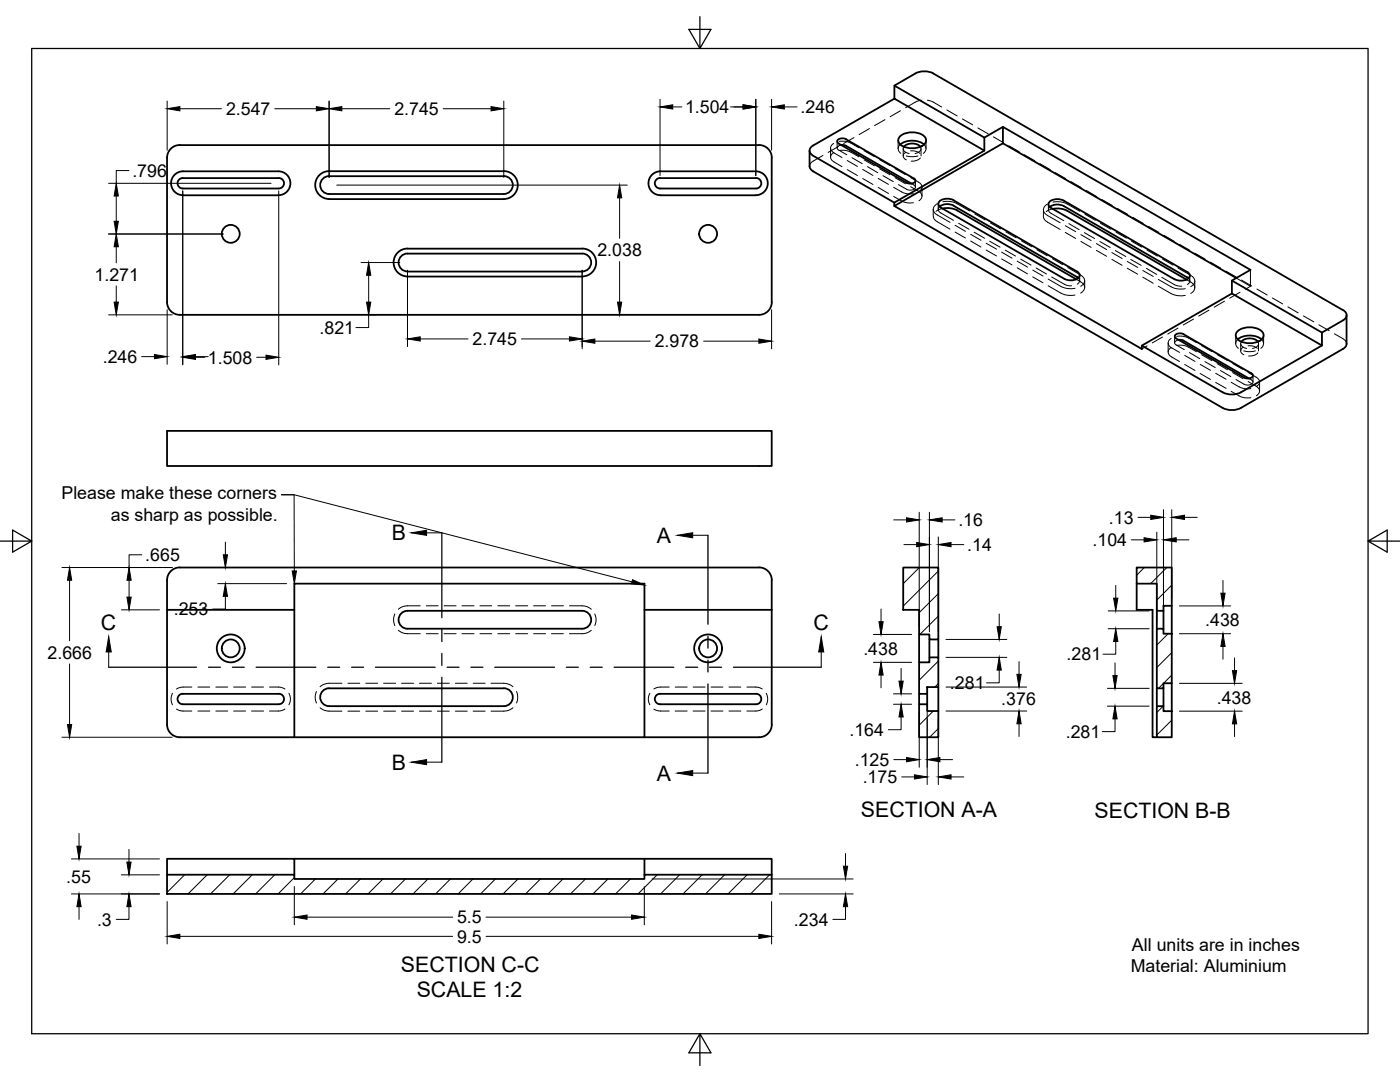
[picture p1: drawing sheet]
<svg xmlns="http://www.w3.org/2000/svg" width="279mm" height="216mm" viewBox="0 0 279 216" stroke-linecap="round" stroke-linejoin="round" font-family="sans-serif">
<!-- layer: Visible -->
<g fill="none" stroke="#000" stroke-width=".36">
<path d="M178.5 17.1l17.9 10.4v2.6l-17.9-10.4zM178.5 19.7l-16.2 9.3M186.3 14.7l81.7 47.2M186.3 14.7a4 4 0 0 0-3.6 0l-4.2 2.4M34.3 29.5l1-.5 .6-.1h115.6a2.52 2.52 0 0 1 2.5 2.6v28.8a2.55 2.55 0 0 1-2.5 2.5h-115.6a2.55 2.55 0 0 1-2.6-2.5v-28.8a2.55 2.55 0 0 1 1-2zM35 34.7l1-.5h.5h19.1a2.38 2.38 0 0 1 2.4 2.4 2.38 2.38 0 0 1-2.4 2.3h-19.1a2.38 2.38 0 0 1-2.2-1.5 2.38 2.38 0 0 1 .7-2.7zM35.9 35.7l.6-.2h19.1a1.05 1.05 0 0 1 1.1 1.1 1.05 1.05 0 0 1-1.1 1h-19.1a1.05 1.05 0 0 1-1-.7 1.05 1.05 0 0 1 .4-1.2zM65.7 34.2h34.8M65.7 35.2h34.8M65.7 35.1a1.79 1.79 0 0 0-1.8 1.8 1.79 1.79 0 0 0 1.8 1.8M65.7 34.1a2.78 2.78 0 0 0-2.8 2.8 2.78 2.78 0 0 0 2.8 2.8M100.6 35.1a1.79 1.79 0 0 1 1.7 1.8 1.79 1.79 0 0 1-1.7 1.8h-34.9"/>
<path d="M100.6 34.1a2.78 2.78 0 0 1 2.7 2.8 2.78 2.78 0 0 1-2.7 2.8h-34.9M130.9 35.9l.5-.3 .3-.1h19.2a1.05 1.05 0 0 1 1 1.1 1.05 1.05 0 0 1-1 1h-19.2a1.05 1.05 0 0 1-.9-.6 1.05 1.05 0 0 1 .1-1.1zM131.8 34.2h19a2.38 2.38 0 0 1 2.4 2.4 2.38 2.38 0 0 1-2.4 2.3l-19 .1M131.8 34.2a2.38 2.38 0 0 0-2.4 2.4 2.38 2.38 0 0 0 2.4 2.3M161.6 30.1v3.1a1.27 1.27 0 0 0 .7 1M162.3 34.2l81.7 47.2M162.3 29a1.1 1.1 0 0 0-.7 1 1.1 1.1 0 0 0 .7 1.1l16.2 9.3v.7M167.1 28a1.41 1.41 0 0 1 1.7-.2l13.6 7.8 .3 .4a1.25 1.25 0 0 1-1.8 .5l-13.5-7.9-.3-.2zM167.9 28.9l1 .2 13 7.5M179.6 27.2a4 4 0 0 1 4.9 0 1.13 1.13 0 0 1-.5 1.9 4.1 4.1 0 0 1-4.4-.3 1.04 1.04 0 0 1 0-1.6zM179.7 28.8a4.1 4.1 0 0 1 4.7 0M180.4 29.3a2.45 2.45 0 0 1 3.3 0"/>
<path d="M196.4 30.1l-17.9 10.3M200.2 28.6v-3.3l49.4 28.5-3.7 2.2v2.6l-18 10.4v.6l-49.4-28.5 21.7-12.5 46.5 26.9M200.2 25.3l-3.8 2.2M79.6 50.2l1.1-.5 .6-.1h34.9a2.78 2.78 0 0 1 2.8 2.8 2.78 2.78 0 0 1-2.8 2.8h-34.9a2.78 2.78 0 0 1-2.6-1.9 2.78 2.78 0 0 1 .9-3.1zM80.1 51.1l.8-.4 .4-.1h34.9a1.8 1.8 0 0 1 1.8 1.8 1.8 1.8 0 0 1-1.8 1.8h-34.9a1.79 1.79 0 0 1-1.6-1.1 1.79 1.79 0 0 1 .4-2zM187.8 41.4l-.5-.6a1.54 1.54 0 0 1 2-1.1l1 .2 24.6 14.3 .6 .6a1.54 1.54 0 0 1-2.1 1.1l-1-.3-24.6-14.2M188.1 41.6l1.6-.1 1.3 .5M190.3 41l24.9 14.5M190.3 41a2.68 2.68 0 0 0-2.8 .2M191 42l23.8 13.7M209.5 41.3a2.68 2.68 0 0 1 2.8-.2l24.9 14.4M209.8 41.5l-.5-.6a1.54 1.54 0 0 1 2-1.2l1 .3 24.6 14.3"/>
<path d="M209.8 41.5l24.6 14.2a2.38 2.38 0 0 0 3-.6l-.1-.6-.4-.2M210.1 41.7l1.5-.1 1.4 .5 23.8 13.7M245.9 58.6l17.9 10.3v-2.5M245.9 56l17.9 10.4M227.9 69l16.1 9.3a4 4 0 0 0 3.6 0M235.2 67.8l1 .2M236.2 68l13.1 7.5M236.2 66.7a1.25 1.25 0 0 0-1.8 .4l.3 .4 13.6 7.9a1.25 1.25 0 0 0 1.8-.5l-.3-.4-13.6-7.8M247 66.1a4 4 0 0 1 4.8 0 1.13 1.13 0 0 1-.4 1.9 4.1 4.1 0 0 1-4.4-.3 1.04 1.04 0 0 1 0-1.6zM247 67.7a4.1 4.1 0 0 1 4.8 0M247.7 68.2a2.45 2.45 0 0 1 3.4 0M263.8 68.9l-16.2 9.4"/>
<path d="M268 69.6l-20.4 11.8M268 63.9l-4.2 2.5M268 61.9a1.1 1.1 0 0 1 .8 1 1.1 1.1 0 0 1-.8 1M268.7 62.9v5.7M268.8 68.6a1.27 1.27 0 0 1-.8 1M33.3 86h120.7v7h-120.7zM244 81.4a4 4 0 0 0 3.6 0M33.3 115.8v28.8M35.9 113.2h115.6M35.9 113.2a2.55 2.55 0 0 0-2.6 2.6M151.5 113.2a2.55 2.55 0 0 1 2.5 2.6M154 115.8v28.8"/>
<path d="M180.3 113.2h7v14.4h-1.8v-1h-2.1v-4.9h-3.1zM226.8 113.2h7v7.7h-1.6v1h-1.3v-5.4h-4.1zM226.8 116.5v5.2h3.2v25.4h.9M33.3 121.7h25.4M35.9 138.6l.6-.1 19.1-.1a1.05 1.05 0 0 1 1.1 1.1 1.05 1.05 0 0 1-1.1 1h-19.1a1.05 1.05 0 0 1-1-.7 1.05 1.05 0 0 1 .4-1.2zM65.7 137.4h34.8M65.7 137.3a1.79 1.79 0 0 0-1.8 1.8 1.79 1.79 0 0 0 1.8 1.8M80.1 122.4l.8-.5h.4h34.9a1.79 1.79 0 0 1 1.8 1.8 1.79 1.79 0 0 1-1.8 1.8h-34.9a1.79 1.79 0 0 1-1.6-1.1 1.79 1.79 0 0 1 .4-2zM100.6 137.3a1.79 1.79 0 0 1 1.7 1.8 1.79 1.79 0 0 1-1.7 1.8h-34.9M128.6 121.7h25.4M130.9 138.9l.5-.4 .3-.1h19.2a1.05 1.05 0 0 1 1 1.1 1.05 1.05 0 0 1-1 1h-19.2a1.05 1.05 0 0 1-.9-.5 1.05 1.05 0 0 1 .1-1.1zM183.4 132.2h2.1v-1h1.8v5.9h-2.3v1.4h-1.6z"/>
<path d="M183.4 126.6v5.6M183.4 138.5v2M185 138.5v2M185.5 127.6v3.6M187.3 127.6v3.6M187.3 137.1v4.8M230.9 125.5h1.3v.9h1.6v9.9h-1.6v1.1h-1.3zM230.9 137.4v3.5M230.9 121.9v3.6M232.2 137.4v3.5M232.2 121.9v3.6M233.8 136.3v5.6"/>
<path d="M233.8 120.9v5.5M58.7 147.1v-30.6h69.9v30.6M154 144.6a2.55 2.55 0 0 1-2.5 2.5h-115.6a2.55 2.55 0 0 1-2.6-2.5M183.4 140.5h1.6v1.4h2.3v5.2h-3.9zM230.9 140.9h1.3v1h1.6v5.2h-2.9zM33.3 174.5h25.4v.9h69.9v-.9h25.4v3.9h-120.7zM33.3 174.5v-3.1h25.4v3.1M58.7 171.4h69.9M128.6 171.4h25.4v3.1M128.6 171.4v3.1"/>
<circle cx="46" cy="46.7" r="1.79"/>
<circle cx="141.3" cy="46.7" r="1.79"/>
<circle cx="46" cy="129.4" r="2.78"/>
<circle cx="46" cy="129.4" r="1.79"/>
<circle cx="141.3" cy="129.4" r="2.78"/>
<circle cx="141.3" cy="129.4" r="1.79"/>
</g>
<!-- layer: Hidden -->
<g fill="none" stroke="#000" stroke-width=".2">
<path d="M164.2 31l-2.1 1.3-.4 .4-.1 .5M165.8 29.5v1.8M166.4 30.4a1.01 1.01 0 0 0-.6 1 1.01 1.01 0 0 0 .7 .9l1.5 1M166.4 28.6a1.02 1.02 0 0 0-.6 1 1.02 1.02 0 0 0 .7 .9l1.5 .9M167.1 28.2v1.3M167.3 29.2l-2 1.2M167.5 30h1.2a6.1 6.1 0 0 1 2.7 1.3M167.5 28.2h1.2a5.9 5.9 0 0 1 2.7 1.3M167.9 28.9a.63 .63 0 0 0-.7 .9l1.8 1.1M169.1 33.8l2 1.2M169.1 32l2 1.2M170 31.5l2.1 1.2"/>
<path d="M170.4 27.5l-2 1.1M172.2 35.6l2 1.2M172.2 33.8l2 1.2M172.4 30.1l2.1 1.2M172.4 31.9l2.1 1.2M173.1 33.3l2.1 1.2M173.5 25.7l-2.1 1.2M175.3 35.6l2 1.2M175.3 37.4l2 1.2M175.5 31.9l2.1 1.1M175.5 33.7l2.1 1.2M176.2 35.1l2.1 1.1"/>
<path d="M176.6 23.9l-2.1 1.2M178.4 39.2a5.5 5.5 0 0 0 2.7 1.3l1.2-.1M178.4 37.4a6 6 0 0 0 2.7 1.3h1.2M178.6 33.7l2.1 1.1M178.6 35.5l2.1 1.2M179.2 28v1.7M179.6 28.8a1.09 1.09 0 0 0 .2 1.8M179.7 22.1l-2 1.2M180.3 29.7v1.4M180.4 29.3a.97 .97 0 0 0 1 1.3M180.8 30.4a.78 .78 0 0 0-.5 .8 .78 .78 0 0 0 .6 .7M180.8 31.1l1 .2 1.4-.2"/>
<path d="M181.7 30.1l1.3 .1 .6 .4M181.7 37.3l1.6 .9a1.01 1.01 0 0 1 .7 .9 1.01 1.01 0 0 1-.6 .9M181.7 35.4l1.6 .9a1.02 1.02 0 0 1 .7 1 1.02 1.02 0 0 1-.6 .9M181.9 36.6l.5 .3a.54 .54 0 0 1 .3 .7 .54 .54 0 0 1-.7 .3l-.9-.1-1.8-1M182.7 36v1.3M183.7 31.5a2.2 2.2 0 0 1-1.9 .7M183.7 29.3a.98 .98 0 0 1-1.1 1.3M183.8 29.7v1.4M183.9 20l-.9 .2-2.3 1.3M184 37.3v1.8M184.4 28.8l.2 .3a1.07 1.07 0 0 1-.3 1.5M184.8 28v1.7"/>
<path d="M185.1 20a6.1 6.1 0 0 1 2.8 1.4M189 21.9l2 1.2M192.1 23.7l2 1.2M195.2 25.5l2 1.2M198.2 27.3l2.1 1.2M201.3 29.1l2.1 1.2M204.4 30.9l2.1 1.2M207.5 32.7l2.1 1.1M210.6 34.5l2.1 1.1M213.7 36.2l2.1 1.2M216.8 38l2.1 1.2M219.9 39.8l2.1 1.2"/>
<path d="M186.2 41.8v1.3M186.3 43.2l.1 .4 .4 .4 2.8 1.7M187 40.6a1.19 1.19 0 0 0-.8 1.2 1.19 1.19 0 0 0 .9 1.1l2.5 1.5M187.2 40.7v1.1M187.5 41.2l-.3 .6 .4 .6 2.7 1.6M188.1 41.6l-1.3 .6M188.2 40.3l1.2-.1 .8 .1 3.3 1.8M190.6 46.3l2.1 1.2M190.6 45l2.1 1.2M191.3 44.6l2.1 1.1M193.7 48.1l2.1 1.2M193.7 46.8l2.1 1.1"/>
<path d="M194.4 46.3l2.1 1.2M194.6 42.7l2 1.2M196.8 49.9l2.1 1.2M196.8 48.5l2.1 1.2M197.5 48.1l2.1 1.2M197.7 44.5l2 1.2M199.9 51.7l2.1 1.2M199.9 50.3l2.1 1.2M200.6 49.9l2.1 1.2M200.7 46.3l2.1 1.2M203 53.4l2.1 1.3M203 52.1l2.1 1.2"/>
<path d="M203.7 51.7l2.1 1.2M203.8 48l2.1 1.2M206.1 55.2l2.1 1.2M206.1 53.9l2.1 1.2M206.8 53.5l2.1 1.2M206.9 49.8l2.1 1.2M208.2 43.2l.1 .4 .4 .5 2.9 1.7M208.2 41.8v1.4M209 40.7a1.2 1.2 0 0 0-.8 1.2 1.2 1.2 0 0 0 .8 1.1l2.6 1.5M209.2 57l3.3 1.8 .8 .1h1.2M209.2 55.7l2.9 1.6 1.2 .3 1.2-.1M209.2 40.8v1"/>
<path d="M209.5 41.3l-.3 .6 .3 .5 2.8 1.6M209.9 55.3l2.8 1.6 1.2 .1M210 51.6l2.1 1.2M210.1 41.7l-1.3 .5M210.1 40.3h1.2l1.3 .2 2.9 1.7M212.6 46.4l2.1 1.2M212.6 45l2.1 1.2M213.1 53.4l2.5 1.5a1.19 1.19 0 0 1 .9 1.1 1.19 1.19 0 0 1-.8 1.1M213.3 44.6l2.1 1.2M214.8 55.7a2.75 2.75 0 0 1 1.7 1.5l-.2 .7-.6 .6M215.2 55.5l.3 .5-.5 .7M215.5 54.9v1.1"/>
<path d="M215.7 48.2l2.1 1.2M215.7 46.8l2.1 1.2M216.4 46.4l2.1 1.2M216.5 56v1.4M216.5 42.8l2.1 1.2M218.8 50l2.1 1.1M218.8 48.6l2.1 1.2M219.5 48.2l2.1 1.2M219.6 44.6l2.1 1.1M221.9 51.8l2 1.1M221.9 50.4l2 1.2M222.6 50l2.1 1.2"/>
<path d="M222.7 46.3l2.1 1.2M223 41.6l2.1 1.2M225 53.5l2.1 1.2M225 52.2l2.1 1.2M225.7 51.8l2.1 1.2M225.8 48.1l2.1 1.2M226.1 43.4l2.1 1.2M228.1 55.3l2 1.2M228.1 54l2 1.2M228.8 53.6l2 1.2M228.9 49.9l2.1 1.2M229.2 45.2l2 1.2"/>
<path d="M231.2 57.1l2.8 1.6 1.3 .3 1.2-.1M231.2 55.8l3.2 1.7 .9 .2 1.2-.1M231.9 55.4l2.8 1.5 1.1 .2M232 51.7l2.1 1.2M232.3 46.9l2 1.3M235.1 53.5l2.5 1.4a1.18 1.18 0 0 1 .8 1.2 1.18 1.18 0 0 1-.8 1.1M235.4 48.7l2 1.2M236.8 55.8a2.55 2.55 0 0 1 1.6 1.4l-.1 .8-.7 .5M237.2 55.5l.2 .6-.4 .7M237.4 55v1.1M238.4 56.1v1.3M238.5 50.5l2 1.2"/>
<path d="M241.6 52.3l2 1.2M244.6 54.1l2.1 1.2M246.7 55.5l2.9 1.6M247.5 58.3l-2.1 1.2M247.8 55.9l2 1.2M249.6 53.8v3.3l-1.1 .6M250.8 57.7l2.1 1.2M253.9 59.5l2.1 1.1M228.9 69l-1 .6M232 67.2l-2 1.2M233.1 68.4v1.9M233.7 69.3a1.02 1.02 0 0 0-.6 1 1.02 1.02 0 0 0 .7 .9l1.6 .9"/>
<path d="M233.7 67.5a1.01 1.01 0 0 0-.6 1 1.01 1.01 0 0 0 .7 .9l1.6 .9M234.4 67.1v1.3M234.8 68.9h1.3a6 6 0 0 1 2.7 1.3M234.8 67.1h1.3a5.5 5.5 0 0 1 2.7 1.3M235.1 65.5l-2.1 1.2M235.2 67.8a.56 .56 0 0 0-.7 .3 .56 .56 0 0 0 .2 .7l1.6 1M236.4 72.7l2.1 1.2M236.4 70.9l2.1 1.2M237.4 70.4l2 1.2M238.2 63.7l-2.1 1.2M239.5 74.5l2.1 1.2M239.5 72.7l2.1 1.2"/>
<path d="M239.8 70.8l2.1 1.2M239.8 69l2.1 1.2M240.5 72.2l2 1.1M241.3 61.9l-2.1 1.2M242.6 76.3l2.1 1.2M242.6 74.5l2.1 1.2M242.9 72.6l2.1 1.2M242.9 70.8l2.1 1.1M243.6 73.9l2 1.2M244.4 60.1l-2.1 1.2M245.7 78.1a6 6 0 0 0 2.7 1.3h1.2M245.7 76.3a6.2 6.2 0 0 0 2.7 1.3l1.2-.1"/>
<path d="M246 74.4l2.1 1.1M246 72.5l2.1 1.2M246.6 66.9v1.7M247 67.7a1.08 1.08 0 0 0 .1 1.8M247.6 68.6v1.4M247.7 68.2a.99 .99 0 0 0 1.1 1.3M248.1 69.3a.79 .79 0 0 0-.5 .8 .79 .79 0 0 0 .6 .7M248.2 70l1 .2 1.3-.2M249.1 69h.9l.9 .5M249.1 76.1l1.6 .9a1.03 1.03 0 0 1 .7 1 1.03 1.03 0 0 1-.7 1M249.1 74.3l1.6 .9a1.01 1.01 0 0 1 .7 1 1.01 1.01 0 0 1-.7 .9M249.3 75.5l.4 .3a.5 .5 0 0 1 .3 .6 .5 .5 0 0 1-.5 .4h-.9l-1.9-1.1"/>
<path d="M250.1 74.9v1.3M251 70.4a2.21 2.21 0 0 1-1.8 .6M251.1 68.2a.99 .99 0 0 1-1.1 1.3M251.2 68.6v1.4M251.4 76.2v1.8M251.8 67.7a1.1 1.1 0 0 1-.2 1.8M252.2 66.9v1.7M257 61.2l2.1 1.2M260.1 63l2.1 1.2M263.2 64.8l2.1 1.2M266.3 66.6l1.9 1.2 .4 .4 .1 .4M34.4 138.3v.1a2.44 2.44 0 0 0 0 2.2"/>
<path d="M38.3 137.1a4.4 4.4 0 0 0-3 .4h-.1M39.5 137.1h2.4M43.1 137.1h2.3M46.6 137.1h2.4M50.2 137.1h2.4M53.8 137.1a4.5 4.5 0 0 1 3 .4h.1M57.7 138.3v.1a2.27 2.27 0 0 1 0 2.2M63.2 138h-.1a2.7 2.7 0 0 0 .1 2.3M68.2 136.3l-3 .1-.8 .3-.5 .3M69.4 136.3h2.4M73 136.3h2.4M76.6 136.3h2.4"/>
<path d="M78.8 122.5v.1a2.7 2.7 0 0 0 0 2.2M79.5 125.8l.1 .1a2.69 2.69 0 0 0 1.7 .5h2.6M80.1 136.3h2.4M83.7 136.3h2.4M83.9 120.9h-2.6a2.61 2.61 0 0 0-1.8 .7M85.1 120.9h2.3M85.1 126.4h2.3M87.3 136.3h2.4M88.6 120.9h2.4M88.6 126.4h2.4M90.9 136.3h2.3M92.2 120.9h2.4"/>
<path d="M92.2 126.4h2.4M94.4 136.3h2.4M95.8 120.9h2.3M95.8 126.4h2.3M98 136.3l3 .1 .9 .3 .5 .3M99.4 120.9h2.3M99.4 126.4h2.3M102.9 120.9h2.4M102.9 126.4h2.4M103.1 138l.2 .9-.2 1.4M106.5 120.9h2.4M106.5 126.4h2.4"/>
<path d="M110.1 120.9h2.3M110.1 126.4h2.3M113.6 120.9h2.6a2.61 2.61 0 0 1 1.8 .7M118 125.8l-.1 .1a2.69 2.69 0 0 1-1.7 .5h-2.6M118.7 122.5v.1a2.77 2.77 0 0 1 0 2.2M129.7 138.3l-.1 .1a2.27 2.27 0 0 0 .1 2.2M133.6 137.1a4.5 4.5 0 0 0-3.1 .4M134.7 137.1h2.4M138.3 137.1h2.4M141.9 137.1h2.4M145.5 137.1h2.3M149.1 137.1a4.4 4.4 0 0 1 3 .4"/>
<path d="M152.9 138.3l.1 .1a2.44 2.44 0 0 1-.1 2.2M35.2 141.5h.1a4.4 4.4 0 0 0 3 .4M39.5 141.9h2.4M43.1 141.9h2.3M46.6 141.9h2.4M50.2 141.9h2.4M56.9 141.5h-.1a4.5 4.5 0 0 1-3 .4M63.9 141.2l.5 .4 .8 .3h3M69.4 141.9h2.4M73 141.9h2.4M76.6 141.9h2.4M80.1 141.9h2.4"/>
<path d="M83.7 141.9h2.4M87.3 141.9h2.4M90.9 141.9h2.3M94.4 141.9h2.4M102.4 141.2l-.5 .4-.9 .3h-3M130.5 141.5a4.5 4.5 0 0 0 3.1 .4M134.7 141.9h2.4M138.3 141.9h2.4M141.9 141.9h2.4M145.5 141.9h2.3M152.1 141.5a4.4 4.4 0 0 1-3 .4"/>
</g>
<!-- layer: Border -->
<path d="M6.3 9.7h266.7v196.6h-266.7zM139.7 3.3v6.4l2.2-3.8h-4.4l2.2 3.8M0 108h6.3l-3.8-2.2v4.4l3.8-2.2M273 108l3.8 2.2v-4.4l-3.8 2.2h6.4M139.7 206.3l-2.2 3.8h4.4l-2.2-3.8v6.3" fill="none" stroke="#000" stroke-width=".25"/>
<!-- layer: Hatching -->
<g fill="none" stroke="#000" stroke-width=".2">
<path d="M183.5 113.2l-3.2 3.2M187.3 113.9l-7 7M187.3 118.4l-3.8 3.8M228.4 113.2l-1.5 1.6M232.9 113.2l-3.3 3.3M233.8 116.8l-2.9 2.9M187.3 122.9l-3.7 3.7M187.3 127.4l-.2 .2M187.3 131.9l-3.8 3.8M187.3 136.4l-.7 .7M233.1 126.4l-2.2 2.3M233.8 134.7l-2.6 2.7"/>
<path d="M233.8 130.2l-2.9 3M186.3 141.9l-2.8 2.8M187.3 145.4l-1.8 1.7M232.1 140.9l-1.2 1.3M233.8 143.7l-2.9 3M36.9 174.6l-3.5 3.5M41.3 174.6l-3.8 3.8M45.8 174.6l-3.8 3.8M50.3 174.6l-3.8 3.8M54.8 174.6l-3.8 3.8M58.7 175.1l-3.2 3.3M62.9 175.4l-2.9 3"/>
<path d="M67.5 175.4l-3 3M71.9 175.4l-2.9 3M76.4 175.4l-3 3M80.9 175.4l-3 3M85.4 175.4l-3 3M89.9 175.4l-3 3M94.4 175.4l-3 3M98.9 175.4l-3 3M103.4 175.4l-3 3M107.9 175.4l-3 3M112.4 175.4l-3 3M116.8 175.4l-2.9 3"/>
<path d="M121.3 175.4l-3 3M125.8 175.4l-2.9 3M131.1 174.6l-3.8 3.8M135.6 174.6l-3.8 3.8M140.1 174.6l-3.8 3.8M144.6 174.6l-3.8 3.8M149.1 174.6l-3.8 3.8M153.6 174.6l-3.8 3.8"/>
</g>
<!-- layer: Annotations -->
<g fill="none" stroke="#000" stroke-width=".25">
<path d="M88.2 106.3v17M141.3 106.8v17.8M21.7 133.1h17.5M41.6 133.1h2.4M46.4 133.1h2.3M51.1 133.1h11.9M65.4 133.1h2.4M70.2 133.1h2.4M74.9 133.1h11.9M88.2 125.6v2.4M88.2 130.4v2.4M88.2 135.1v17"/>
<path d="M89.2 133.1h2.4M94 133.1h2.4M98.7 133.1h12M113 133.1h2.4M117.8 133.1h2.4M122.6 133.1h11.9M136.8 133.1h2.4M141.3 127v2.3M141.3 131.7v2.4M141.3 136.5v17.8M141.6 133.1h2.4M146.4 133.1h17.5"/>
</g>
<path d="M58.7 113.9v-15.2h-2.5h2.5l67.4 17.4M85.1 106.3h3.1M138.2 106.8h3.1M21.7 130.1v3M163.9 130.1v3M85.1 152.1h3.1M138.2 154.3h3.1" fill="none" stroke="#000" stroke-width=".2"/>
<path d="M58.3 113.9h.9l-.5 2.6zM82.1 106.3l3-.5v1zM126.2 115.7l2.4 1-2.6-.2zM135.2 106.8l3-.5v1zM21.7 127l.5 3.1h-1zM163.9 127l.5 3.1h-1zM82.1 152.1l3-.5v1zM135.2 154.3l3-.5v1z" fill="#000" stroke="#000" stroke-width=".2"/>
<!-- layer: Dimensions -->
<g fill="none" stroke="#000" stroke-width=".2">
<path d="M131.7 19.8v15.3M150.8 19.8v15.3M150.9 19.8v15.3M154 19.8v10.2M21.7 36.6h32.4M23.2 39.1v5.1M25.7 34h-2.5v2.6M33.4 20.2v9.8M35.9 21.7h8.3M36.5 38.1v34.7M54.8 21.7h8.3M55.6 38.1v34.7"/>
<path d="M65.7 20.2v15.2M67.2 36.9h58M68.2 21.7h9.6M88.5 21.7h9.5M100.5 20.2v15.2M123.7 39.5v8.1M134.3 21.3h1.8M145.8 21.3h2.5M156.5 21.3h2.6M21.7 46.7h22.8M23.2 49.2v3.3M23.2 57v3.3"/>
<path d="M72.1 52.4h7.7M73.6 54.9v5.4M81.3 53.9v15.3M116.2 53.9v15.7M123.7 52.2v8.1M21.7 62.8h12.7M28.3 71.2h2.5M33.4 61.8v10.9M39 71.2h2.6M39 71.3h1.9M51.2 71.3h1.9M73.6 62.8v2.6h-2.6"/>
<path d="M74 62.8h1.1M83.9 67.6h9.5M104.1 67.6h9.5M118.7 68.1h11.1M140.4 68.1h11M154 61.8v7.8M12.4 113.2h22M13.9 115.8v12.1M25.8 115.8v3.3M28.3 110.7h-2.5v2.5M43.5 116.5h13.7M44.6 113.2h1.9"/>
<path d="M45 119v2.5h-2.6M45 108.2v2.5M178.4 103.7h2.5M180.4 108.7h2.5M183.5 102.2v22.9M185.5 102.2v23.9M187.3 107.1v19M188 103.7h2.6M189.8 108.7h2.5M222.7 116.8v2.6M225.8 107.7h2.5M227.1 103.2h2.6"/>
<path d="M230.9 106.2v17.7M232.2 101.7v22.2M233.8 101.7v17.7M234.7 107.7h2.6M236.4 103.2h2.5M244.1 115.8v2.6M13.9 132.5v12.1M24.2 121.7h7.6M174.3 132.2h7.6M174.3 126.6h7.6M175.8 121.5v2.6M175.8 134.7v2.5"/>
<path d="M178.3 138.5h3.6M179.8 133.4v2.5M188.8 127.6h12.1M188.8 131.2h12.1M188.8 137.1h16.1M199.4 133.7v2.5h-2.5M199.4 122.5v2.6M203.4 132v2.6M221 137.4h8.3M221.1 121.9h8.2M221.1 125.5h8.2M222.5 132.3v2.5"/>
<path d="M222.7 128v2.5h-2.6M235.4 120.9h10.2M235.4 126.4h10.2M235.4 136.4h12.5M244.1 129v2.5M246.4 131.3v2.5M12.4 147.1h22M178.3 140.5h3.6M178.4 151.6h2.5M179.8 143.1v2.5h-2.5M180 155h2.5M183.5 142v11.1"/>
<path d="M185 142v14.5M187.3 143.4v13.1M187.6 151.6h2.5M188.8 141.9h16.1M189.8 155h2.5M203.4 144.4v2.6M221 140.9h8.3M222.5 143.4v2.6h-2.5M235.4 141.9h12.5M246.4 144.4v2.6M14.2 171.4h17.6M14.2 178.4h17.6"/>
<path d="M15.8 166.3v2.5M24.2 174.6h7.6M25.7 169.5v2.5M33.4 179.9v8.5M58.7 176.9v7.6M128.6 176.9v7.6M130.1 175.4h40.2M154 179.9v8.5M155.5 178.4h14.8M168.7 170.3v2.5M15.8 180.9v2.6M25.7 180.9v2.6h-2.5"/>
<path d="M35.9 186.8h54.4M61.3 183h29M97 186.8h54.4M97 183h29M168.7 180.9v2.6h-2.5"/>
</g>
<g fill="#000" stroke="#000" stroke-width=".2">
<path d="M23.2 36.6l.4 2.5h-.8zM33.4 21.7l2.5-.4v.8zM63.1 21.3l2.6 .4-2.6 .4zM65.7 21.7l2.5-.4v.8zM98 21.3l2.5 .4-2.5 .4zM123.7 36.9l.4 2.6h-.9zM131.7 21.3l2.6-.4v.9zM148.3 20.9l2.5 .4-2.5 .5zM148.3 20.9l2.6 .4-2.6 .5zM154 21.3l2.5-.4v.9zM22.8 44.2h.8l-.4 2.5zM23.2 46.7l.4 2.5h-.8z"/>
<path d="M73.6 52.4l.4 2.5h-.8zM22.8 60.3h.8l-.4 2.5zM30.8 70.7l2.6 .5-2.6 .4zM36.5 71.2l2.5-.5v.9zM36.5 71.3l2.5-.4v.8zM53.1 70.9l2.5 .4-2.5 .4zM73.2 60.3h.8l-.4 2.5zM81.3 67.6l2.6-.4v.9zM113.6 67.2l2.6 .4-2.6 .5zM116.2 68.1l2.5-.5v.9zM123.2 60.3h.9l-.4 2.5zM151.4 67.6l2.6 .5-2.6 .4z"/>
<path d="M13.9 113.2l.4 2.6h-.8zM25.3 119.1h.9l-.4 2.6zM25.8 113.2l.4 2.6h-.9zM44.6 110.7h.8l-.4 2.5zM45 116.5l.4 2.5h-.8zM180.9 103.3l2.6 .4-2.6 .5zM182.9 108.2l2.6 .5-2.6 .4zM185.5 103.7l2.5-.4v.9zM187.3 108.7l2.5-.5v.9zM222.2 119.4h.9l-.4 2.5zM228.3 107.3l2.6 .4-2.6 .4zM229.7 102.8l2.5 .4-2.5 .5z"/>
<path d="M232.2 107.7l2.5-.4v.8zM233.8 103.2l2.6-.4v.9zM243.6 118.4h.9l-.4 2.5zM175.8 132.2l.5 2.5h-.9zM175.4 124.1h.9l-.5 2.5zM179.4 135.9h.9l-.5 2.6zM199 125.1h.8l-.4 2.5zM199.4 131.2l.4 2.5h-.8zM202.9 134.6h.9l-.4 2.5zM222.1 134.8h.8l-.4 2.6zM222.7 125.5l.4 2.5h-.9zM244.1 126.4l.4 2.6h-.9z"/>
<path d="M246 133.8h.8l-.4 2.6zM13.5 144.6h.8l-.4 2.5zM179.8 140.5l.5 2.6h-.9zM180.9 151.2l2.6 .4-2.6 .4zM182.5 154.6l2.5 .4-2.5 .4zM185 151.6l2.6-.4v.8zM187.3 155l2.5-.4v.8zM203.4 141.9l.4 2.5h-.9zM222.5 140.9l.4 2.5h-.8zM246.4 141.9l.4 2.5h-.8zM15.3 168.8h.9l-.4 2.6zM25.3 172h.9l-.5 2.6z"/>
<path d="M168.3 172.8h.9l-.5 2.6zM15.8 178.4l.4 2.5h-.9zM25.7 178.4l.5 2.5h-.9zM33.4 186.8l2.5-.4v.9zM58.7 183l2.6-.4v.8zM126 182.6l2.6 .4-2.6 .4zM151.4 186.4l2.6 .4-2.6 .5zM168.7 178.4l.5 2.5h-.9z"/>
</g>
<g font-size="4.3">
<text x="78.2" y="107.8">B</text>
<text x="131.1" y="108.3">A</text>
<text x="20.1" y="125.7">C</text>
<text x="162.3" y="125.7">C</text>
<text x="78.2" y="153.6">B</text>
<text x="131.1" y="155.8">A</text>
<text x="171.8" y="162.9">SECTION A-A</text>
<text x="218.4" y="163.2">SECTION B-B</text>
<text x="80" y="193.9">SECTION C-C</text>
<text x="83.2" y="199">SCALE 1:2</text>
</g>
<g font-size="3.5">
<text x="45.1" y="22.9">2.547</text>
<text x="78.7" y="22.9">2.745</text>
<text x="136.7" y="22.6">1.504</text>
<text x="159.8" y="22.6">.246</text>
<text x="26.4" y="35.3">.796</text>
<text x="119.2" y="51.1">2.038</text>
<text x="18.9" y="56">1.271</text>
<text x="63.8" y="66.6">.821</text>
<text x="94.3" y="68.9">2.745</text>
<text x="130.7" y="69.3">2.978</text>
<text x="20.5" y="72.4">.246</text>
<text x="41.5" y="72.5">1.508</text>
<text x="12.3" y="99.6">Please make these corners</text>
<text x="22.1" y="103.9">as sharp as possible.</text>
<text x="191.3" y="105">.16</text>
<text x="221.3" y="104.5">.13</text>
<text x="29" y="112">.665</text>
<text x="193" y="109.9">.14</text>
<text x="218" y="109">.104</text>
<text x="34.7" y="122.8">.253</text>
<text x="240.5" y="124.9">.438</text>
<text x="9.5" y="131.4">2.666</text>
<text x="172.3" y="130.6">.438</text>
<text x="212.9" y="131.8">.281</text>
<text x="189.6" y="137.5">.281</text>
<text x="199.8" y="140.7">.376</text>
<text x="242.8" y="140.4">.438</text>
<text x="169.5" y="146.9">.164</text>
<text x="212.7" y="147.2">.281</text>
<text x="170.6" y="152.8">.125</text>
<text x="172.2" y="156.3">.175</text>
<text x="13.2" y="176.1">.55</text>
<text x="19.4" y="184.7">.3</text>
<text x="91.2" y="184.3">5.5</text>
<text x="158.5" y="184.7">.234</text>
<text x="91.2" y="188.1">9.5</text>
<text x="225.9" y="189.7">All units are in inches</text>
<text x="225.7" y="193.9">Material: Aluminium</text>
</g>
</svg>
